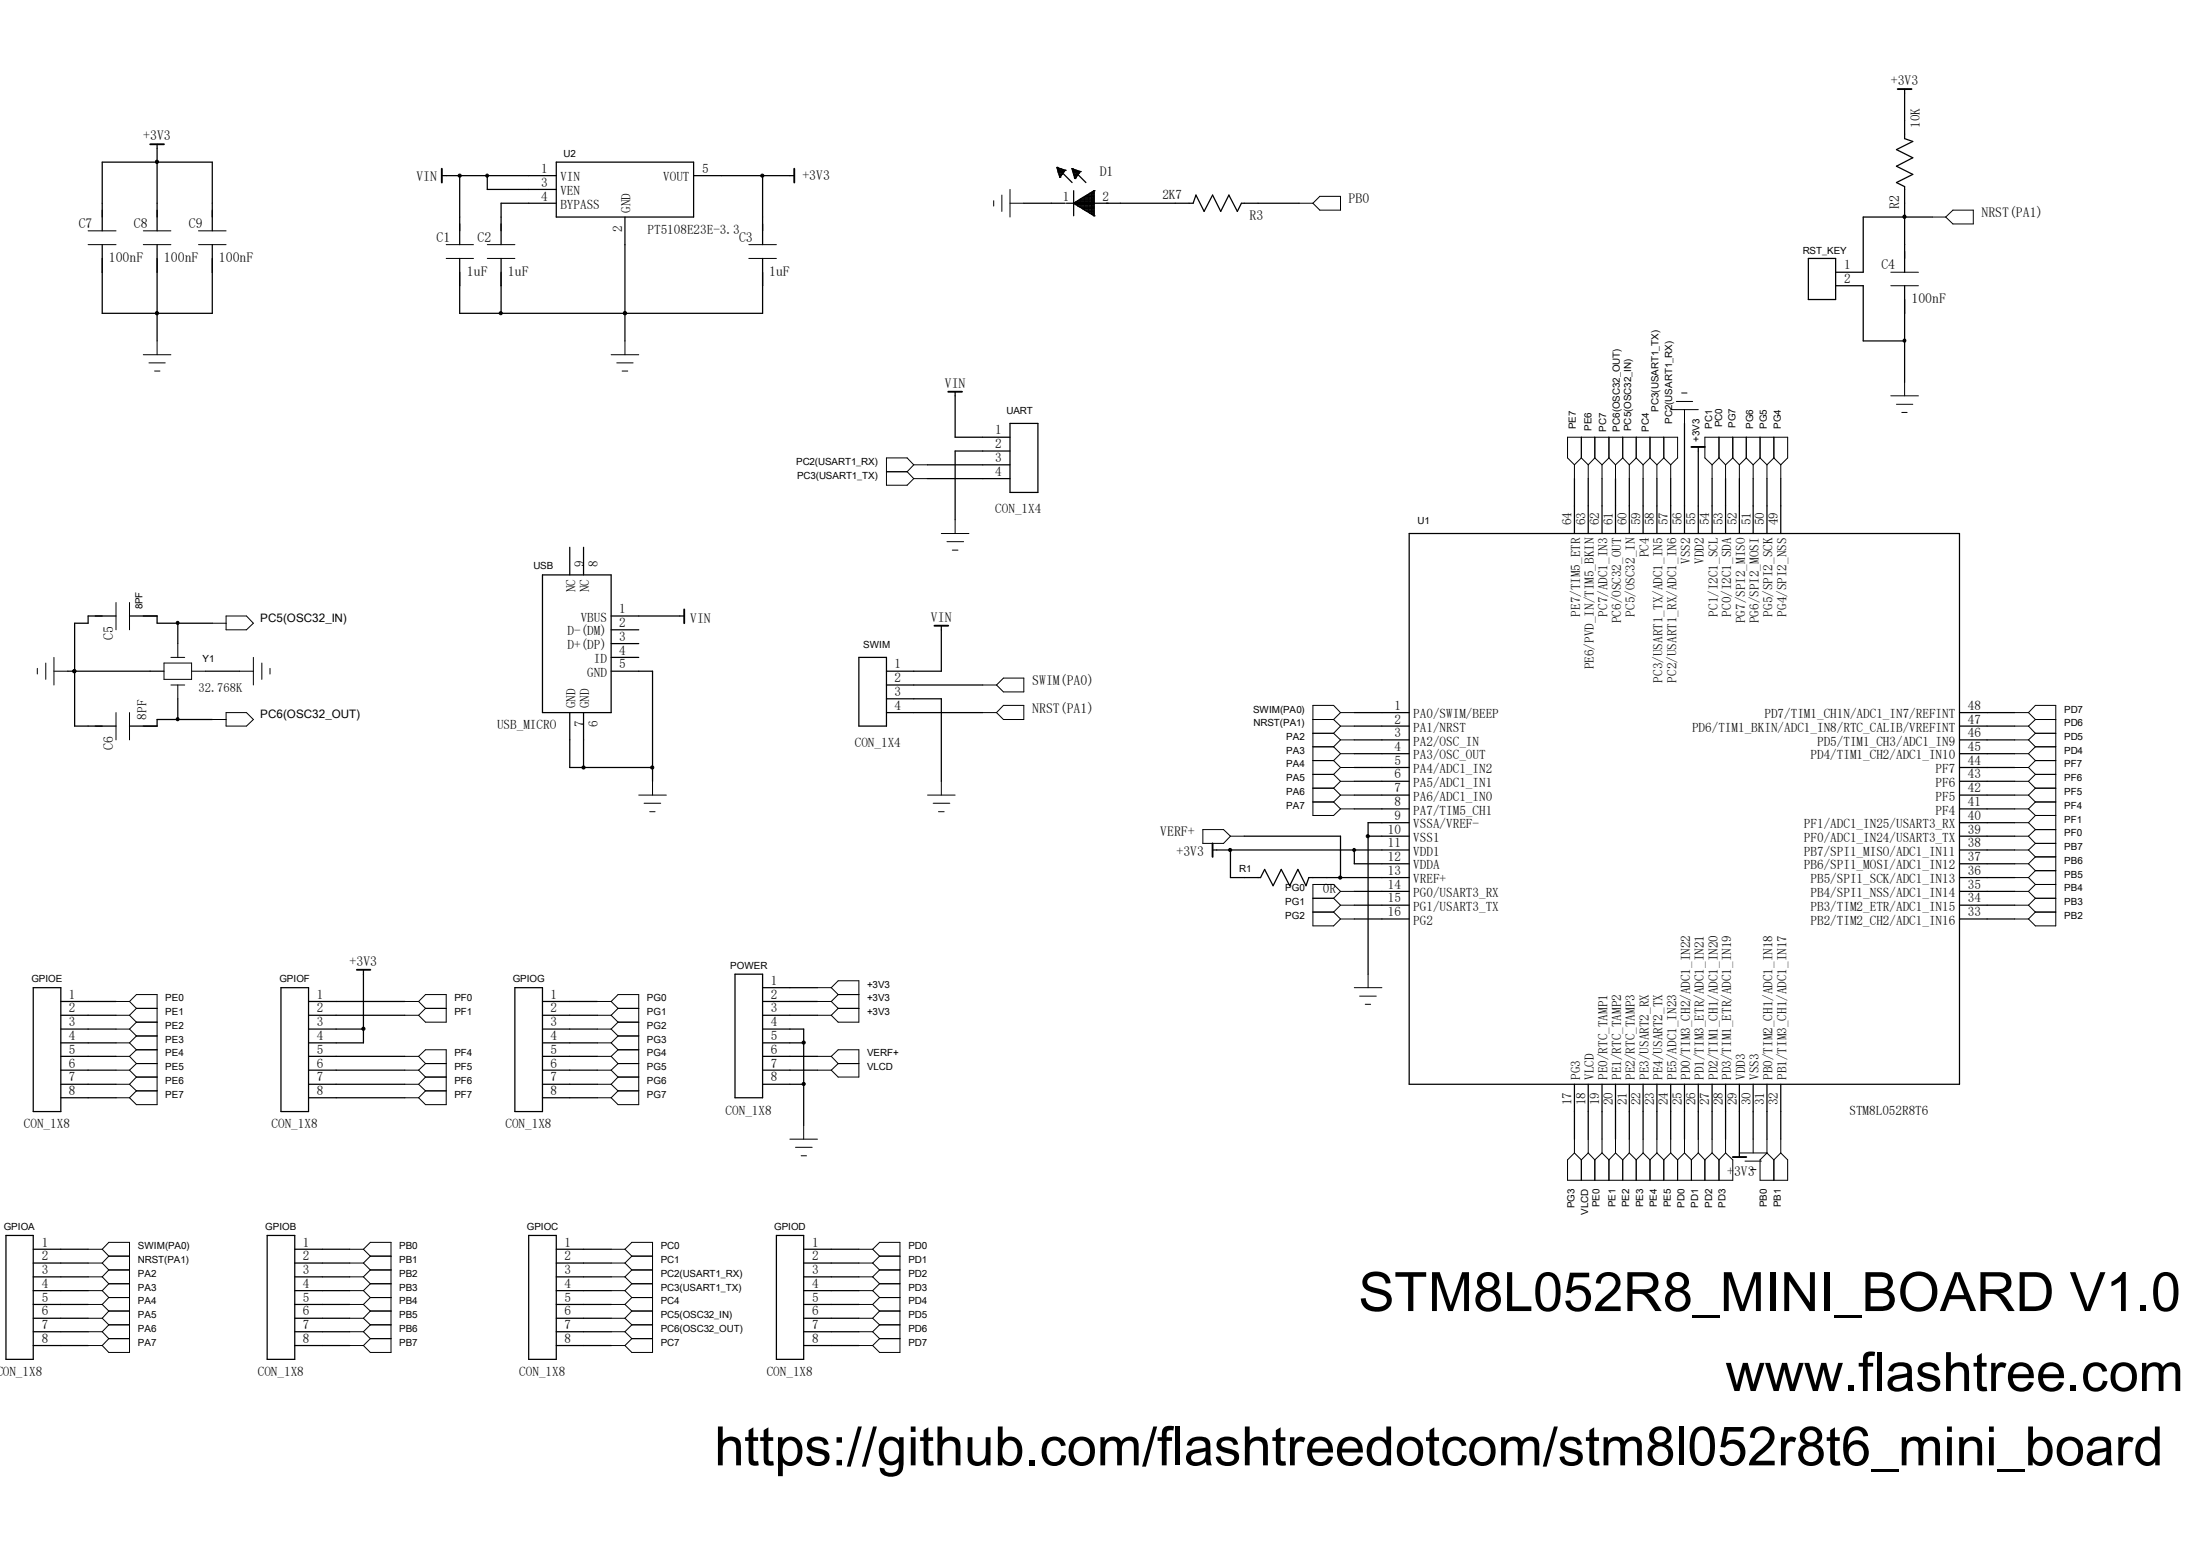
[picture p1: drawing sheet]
<svg xmlns="http://www.w3.org/2000/svg" width="297mm" height="210mm" viewBox="0 0 297 210" stroke-linecap="round" stroke-linejoin="round" font-family="sans-serif">
<g fill="none" stroke="#000" stroke-width=".17">
<path d="M21.2 19.5v11.7M257.1 12v6.7l1.1 .4-2.2 1.1 2.2 1.1-2.2 1.1 2.2 1.1-2.2 1.1 1.1 .6v11.5M13.8 31.2v-9.3h14.9v9.3M13.8 33v9.3h14.9v-9.3M21.2 21.9h.1M21.2 33v13M59.6 23.7h15.5M62.1 23.7v9.3M62.1 34.9v7.4h40.9v-7.4M65.8 23.7v1.9h9.3M67.6 34.9v7.4M75.1 21.9h18.5v7.4h-18.5z"/>
<path d="M75.1 27.4h-7.5v5.6M84.4 29.3v16.7M93.6 23.7h13.6M103 23.7v9.3M138.2 27.4h5.6M142.7 22.6h.1M142.7 22.6l1.1 .4M142.7 22.6l.4 1.3M142.7 22.8h.6v.9M142.8 23h1M142.8 23.2h.9M142.9 22.7v.6h.7"/>
<path d="M142.9 22.8l1.8 1.8M143 23.5h.4M143 23.7h.3M143.1 23.9h.1M143.1 22.8v1.1M143.3 23.7l-.2 .2M143.4 22.9v.6M143.6 22.9v.3M143.8 23h.1M143.8 23l-.5 .7M144 27.4h17.1l.4-1.1 1.1 2.2 1.1-2.2 1.1 2.2 1.1-2.2 1.1 2.2 .6-1.1h7.8M144.7 22.8h.1"/>
<path d="M144.7 22.8l1.9 1.8M144.7 22.8l1.1 .4M144.7 22.8l.4 1.3M144.8 23h.5v.9M144.8 23.2h1M144.9 23.3h.9M144.9 27.4h.1M144.9 22.9v.6h.7M144.9 25.7v3.4M144.9 27.4l2.8 1.7M145 23.7h.5M145 23.9h.3"/>
<path d="M145.1 24.1h.1M145.1 22.9v1.2M145.1 27.3v.3M145.2 27.6h2.5M145.2 27.3h2.5M145.3 27.2v.4M145.3 23.9l-.2 .2M145.5 27.8h2.2M145.5 23.1v.6M145.5 27.1v.7M145.6 27.1h2.1M145.7 23.1v.3"/>
<path d="M145.7 27v.9M145.8 23.2h.1M145.8 23.2l-.5 .7M146 26.8v1.3M146.1 28.2h1.6M146.2 26.7h1.5M146.2 26.6v1.6M146.4 26.5v1.8M146.5 28.4h1.2M146.5 26.5h1.2M146.6 26.5v1.9M147 26.2v2.5"/>
<path d="M147.1 28.7h.6M147.1 26.1h.6M147.2 26.1v2.7M147.4 28.9h.3M147.4 26v2.9M147.4 26h.3M147.5 25.9v3.1M147.7 29.1h.1M147.7 25.7h.1M147.7 25.7v3.4M147.7 26.3h-.9v2.2h.9M147.7 26.9h-1.9v1.1h1.9"/>
<path d="M147.7 25.7l-2.8 1.7M244.1 34.9h3.7v5.5h-3.7zM247.8 38.6h3.7v7.4h5.6M257.1 29.3h.1M257.1 38.6v13M260.9 29.3h-9.4v7.4h-3.7M21.2 42.3h.1M84.4 42.3h.1M128.9 52.9v6.1h7.5M136.4 57.1h3.7v9.4h-3.7zM227.4 57.1v14.9M73.2 77.6h9.3v18.6h-9.3z"/>
<path d="M76.9 73.9v3.7M78.8 73.9v3.7M125.2 62.7h11.2M125.2 64.6h11.2M136.4 60.9h-7.5v9.2M190.2 72h74.3v74.3h-74.3zM212.6 64.6v7.4M214.4 64.6v7.4M216.3 64.6v7.4M218.1 64.6v7.4M220 64.6v7.4M221.8 64.6v7.4"/>
<path d="M223.7 64.6v7.4M225.6 64.6v7.4M229.3 60.3v11.7M231.1 64.6v7.4M233 64.6v7.4M234.8 64.6v7.4M236.7 64.6v7.4M238.5 64.6v7.4M240.4 64.6v7.4M9.1 90.6h13M10.1 90.6h.1M15.7 83.1h-3.8v1h-1.8v13.9h5.6"/>
<path d="M17.5 83.1h3.7v1h7.5M24 84.1v2.8M24 94.3v2.8M27.7 90.6h4.6M28.7 97.1h-7.5v.9h-3.7M76.9 96.2v7.4h11.2M78.8 96.2v7.4M82.5 83.1h9.9M82.5 85h3.7M82.5 86.9h3.7M82.5 88.7h3.7M82.5 90.6h5.6v14.9"/>
<path d="M116 88.7h3.7v9.3h-3.7zM119.7 96.2h13M119.7 92.5h13M119.7 94.3h7.4v11.2M127.1 84.5v6.1h-7.4M182.8 96.2h7.4M182.8 98h7.4M182.8 99.9h7.4M264.5 96.2h7.5M264.5 98h7.5M264.5 99.9h7.5M163.7 114.7h26.5"/>
<path d="M166.1 114.7v3.7h4.1l.5-1.1 1.2 2.2 1.1-2.2 1.1 2.2 1.1-2.2 1.1 2.2 .4-1.1h13.5M168 112.9h13v5.5M182.8 101.7h7.4M182.8 103.6h7.4M182.8 105.5h7.4M182.8 107.3h7.4M182.8 109.2h7.4M182.8 114.7v1.9h7.4M184.7 112.9h5.5M190.2 111h-5.5v20.5M264.5 101.7h7.5M264.5 103.6h7.5"/>
<path d="M264.5 105.5h7.5M264.5 107.3h7.5M264.5 109.2h7.5M264.5 118.4h7.5M264.5 116.6h7.5M264.5 114.7h7.5M264.5 112.9h7.5M264.5 111h7.5M4.5 133.3h3.7v16.7h-3.7zM8.2 135.2h7.5M8.2 137h7.5M8.2 138.9h7.5"/>
<path d="M37.9 133.3h3.8v16.7h-3.8zM41.7 135.2h13M41.7 137h13M41.7 138.9h7.4M49.1 130.9v9.9h-7.4M69.5 133.3h3.7v16.7h-3.7zM73.2 135.2h7.4M73.2 137h7.4M73.2 138.9h7.4M99.2 131.5h3.8v16.7h-3.8zM103 138.9h5.5v13M103 133.3h7.4"/>
<path d="M103 135.2h7.4M103 137h7.4M182.8 124h7.4M182.8 122.2h7.4M182.8 120.3h7.4M264.5 124h7.5M264.5 122.2h7.5M264.5 120.3h7.5M8.2 148.2h7.5M8.2 140.8h7.5M8.2 142.6h7.5M8.2 144.4h7.5"/>
<path d="M8.2 146.3h7.5M41.7 148.2h13M41.7 142.6h13M41.7 144.4h13M41.7 146.3h13M73.2 148.2h7.4M73.2 140.8h7.4M73.2 142.6h7.4M73.2 144.4h7.4M73.2 146.3h7.4M103 140.8h5.5M103 142.6h7.4"/>
<path d="M103 144.4h7.4M103 146.3h5.5M212.6 146.3v7.5M214.4 146.3v7.5M216.3 146.3v7.5M218.1 146.3v7.5M220 146.3v7.5M221.8 146.3v7.5M223.7 146.3v7.5M225.6 146.3v7.5M227.4 146.3v7.5M229.3 146.3v7.5"/>
<path d="M231.1 146.3v7.5M233 146.3v7.5M234.8 146.3v9.9M236.7 146.3v7.5M238.5 146.3v7.5M240.4 146.3v7.5M.8 166.8h3.7v16.7h-3.7zM4.5 168.6h7.4M4.5 170.5h7.4M4.5 172.3h7.4M4.5 174.2h7.4M4.5 176.1h7.4"/>
<path d="M4.5 177.9h7.4M4.5 179.7h7.4M36.1 166.8h3.7v16.7h-3.7zM39.8 168.6h7.4M39.8 170.5h7.4M39.8 172.3h7.4M39.8 174.2h7.4M39.8 176.1h7.4M39.8 177.9h7.4M39.8 179.7h7.4M71.4 166.8h3.7v16.7h-3.7zM75.1 168.6h7.4"/>
<path d="M75.1 170.5h7.4M75.1 172.3h7.4M75.1 174.2h7.4M75.1 176.1h7.4M75.1 177.9h7.4M75.1 179.7h7.4M104.8 166.8h3.7v16.7h-3.7zM108.5 168.6h7.5M108.5 170.5h7.5M108.5 172.3h7.5M108.5 174.2h7.5M108.5 176.1h7.5"/>
<path d="M108.5 177.9h7.5M108.5 179.7h7.5M4.5 181.6h7.4M39.8 181.6h7.4M75.1 181.6h7.4M108.5 181.6h7.5"/>
</g>
<g fill="none" stroke="#000" stroke-width=".14">
<path d="M11.9 33h3.8M11.9 31.2h3.8M19.3 33h3.8M19.3 31.2h3.8M26.8 33h3.7M26.8 31.2h3.7M60.2 33h3.7M60.2 34.9h3.7M65.8 33h3.7M65.8 34.9h3.7M101.1 33h3.7M101.1 34.9h3.7"/>
<path d="M134.2 27.1v.7M135.3 26.3v2.2M136.4 27.4h1.8M136.4 25.6v3.7M175.4 27.4h1.8M177.2 27.4l1-.9h2.8v1.9h-2.8zM255.3 36.7h3.7M255.3 38.6h3.7M260.9 29.3h1.8M262.7 29.3l1-.9h2.7v1.8h-2.7zM19.3 47.9h3.8M20.1 49h2.2"/>
<path d="M20.9 50.1h.7M21.2 46v1.9M82.5 47.9h3.7M83.3 49h2.2M84 50.1h.8M84.4 46v1.9M213.5 59v2.8M215.3 59v2.8M217.2 59v2.8M219.1 59v2.8M220.9 59v2.8M222.8 59v2.8"/>
<path d="M224.6 59v2.8M225.6 55.3h3.7M226.3 54.2h2.2M227 53h.8M227.4 55.3v1.8M232.1 59v2.8M233.9 59v2.8M235.8 59v2.8M237.6 59v2.8M239.5 59v2.8M255.3 53.4h3.7M256 54.6h2.2"/>
<path d="M256.8 55.7h.7M257.1 51.6v1.8M119.7 63.7h2.8M122.5 63.7l.9 .9M123.4 64.6h1.8M123.4 62.7l-.9-.9h-2.8v3.7h2.8l.9-.9M123.4 62.7h1.8M123.4 62.7l-.9 1M127.1 72h3.7M127.8 73.1h2.3M128.6 74.3h.7M128.9 70.1v1.9"/>
<path d="M212.6 62.7l-1-.9v-2.8h14.9v2.8l-.9 .9M212.6 62.7v1.9M213.5 61.8l.9 .9M213.5 61.8l-.9 .9M214.4 62.7v1.9M215.3 61.8l-.9 .9M215.3 61.8l1 .9M216.3 62.7v1.9M217.2 61.8l-.9 .9M217.2 61.8l.9 .9M218.1 62.7v1.9M219.1 61.8l-1 .9"/>
<path d="M219.1 61.8l.9 .9M220 62.7v1.9M220.9 61.8l-.9 .9M220.9 61.8l.9 .9M221.8 62.7v1.9M222.8 61.8l-1 .9M222.8 61.8l.9 .9M223.7 62.7v1.9M224.6 61.8l-.9 .9M224.6 61.8l1 .9M225.6 62.7v1.9M231.1 62.7l-.9-.9v-2.8h11.1v2.8l-.9 .9"/>
<path d="M231.1 62.7v1.9M232.1 61.8l.9 .9M232.1 61.8l-1 .9M233 62.7v1.9M233.9 61.8l.9 .9M233.9 61.8l-.9 .9M234.8 62.7v1.9M235.8 61.8l.9 .9M235.8 61.8l-1 .9M236.7 62.7v1.9M237.6 61.8l-.9 .9M237.6 61.8l.9 .9"/>
<path d="M238.5 62.7v1.9M239.5 61.8l-1 .9M239.5 61.8l.9 .9M240.4 62.7v1.9M5 90.2v.8M6.2 89.5v2.2M7.3 90.6h1.8M7.3 88.7v3.8M15.7 81.3v3.7M15.7 96.2v3.7M17.5 81.3v3.7M17.5 96.2v3.7"/>
<path d="M22.1 89.5h3.8v2.2h-3.8zM23.1 92.5h1.8M23.1 88.7h1.8M24 86.9v1.8M24 92.5v1.8M25.9 90.6h1.8M28.7 97.1h1.8M28.7 84.1h1.8M30.5 96.2h2.8l.9 .9-.9 .9h-2.8zM30.5 83.1h2.8l.9 1-.9 .9h-2.8zM32.3 90.6h1.9M34.2 88.7v3.8"/>
<path d="M35.3 89.5v2.2M36.4 90.2v.8M132.7 92.5h1.8M132.7 96.2h1.8M135.5 95.2h2.7v1.9h-2.7l-1-.9zM135.5 91.5h2.7v1.9h-2.7l-1-.9zM177.2 97.1h2.8M177.2 99h2.8M180 97.1l1 .9M180 99l1 .9M181 96.2h1.8M181 96.2l-1 .9"/>
<path d="M181 96.2l-1-1h-2.8v14.9h2.8l1-.9M181 98h1.8M181 98l-1 1M181 99.9h1.8M181 99.9l-1 .9M272 96.2h1.9M272 98h1.9M272 99.9h1.9M273.9 96.2l.9-1h2.7v29.8h-2.7l-.9-1M273.9 99.9l.9 .9M273.9 98l.9 1M273.9 96.2l.9 .9"/>
<path d="M274.8 97.1h2.7M274.8 99h2.7M274.8 99l-.9 .9M274.8 97.1l-.9 .9M86.2 107.3h3.8M87 108.4h2.2M87.7 109.6h.7M88.1 105.5v1.8M125.2 107.3h3.7M126 108.4h2.2M126.7 109.6h.8M127.1 105.5v1.8"/>
<path d="M162.4 112h2.8l.9 .9-.9 .9h-2.8zM166.1 112.9h1.9M177.2 100.8h2.8M177.2 102.7h2.8M177.2 104.5h2.8M177.2 106.4h2.8M177.2 108.2h2.8M180 100.8l1 .9M180 102.7l1 .9M180 104.5l1 1M180 106.4l1 .9M180 108.2l1 1"/>
<path d="M181 105.5l-1 .9M181 107.3l-1 .9M181 101.7h1.8M181 101.7l-1 1M181 103.6h1.8M181 103.6l-1 .9M181 105.5h1.8M181 107.3h1.8M181 109.2h1.8M272 101.7h1.9M272 103.6h1.9M272 105.5h1.9"/>
<path d="M272 107.3h1.9M272 109.2h1.9M272 118.4h1.9M272 116.6h1.9M272 114.7h1.9M272 112.9h1.9M272 111h1.9M273.9 118.4l.9 1M273.9 116.6l.9 .9M273.9 114.7l.9 1M273.9 112.9l.9 .9M273.9 101.7l.9 1"/>
<path d="M273.9 105.5l.9 .9M273.9 103.6l.9 .9M273.9 107.3l.9 .9M273.9 109.2l.9 .9M273.9 111l.9 1M274.8 100.8h2.7M274.8 102.7h2.7M274.8 104.5h2.7M274.8 106.4h2.7M274.8 108.2h2.7M274.8 110.1h2.7M274.8 102.7l-.9 .9"/>
<path d="M274.8 104.5l-.9 1M274.8 106.4l-.9 .9M274.8 119.4h2.7M274.8 119.4l-.9 .9M274.8 117.5h2.7M274.8 117.5l-.9 .9M274.8 115.7h2.7M274.8 115.7l-.9 .9M274.8 113.8h2.7M274.8 113.8l-.9 .9M274.8 112h2.7M274.8 112l-.9 .9"/>
<path d="M274.8 100.8l-.9 .9M274.8 108.2l-.9 1M274.8 110.1l-.9 .9M15.7 135.2h1.8M15.7 137h1.8M15.7 138.9h1.8M17.5 135.2l.9-1h2.8v14.9h-2.8l-.9-.9M17.5 135.2l.9 .9M17.5 137l.9 1M17.5 138.9l.9 .9M18.4 136.1h2.8M18.4 138h2.8"/>
<path d="M18.4 136.1l-.9 .9M18.4 139.8h2.8M18.4 138l-.9 .9M18.4 139.8l-.9 1M54.7 135.2h1.8M54.7 137h1.8M56.5 135.2l.9-1h2.8v3.8h-2.8l-.9-1M56.5 135.2l.9 .9M57.4 136.1h2.8M57.4 136.1l-.9 .9M80.6 135.2h1.9M80.6 137h1.9"/>
<path d="M80.6 138.9h1.9M82.5 135.2l.9-1h2.8v14.9h-2.8l-.9-.9M82.5 135.2l.9 .9M82.5 137l.9 1M82.5 138.9l.9 .9M83.4 136.1l-.9 .9M83.4 138l-.9 .9M83.4 139.8l-.9 1M83.4 136.1h2.8M83.4 138h2.8M83.4 139.8h2.8M110.4 133.3h1.8"/>
<path d="M110.4 135.2h1.8M110.4 137h1.8M112.2 133.3l1 .9M112.2 133.3l1-.9h2.8v5.6h-2.8l-1-1M112.2 135.2l1 .9M113.2 134.2h2.8M113.2 136.1h2.8M113.2 134.2l-1 1M113.2 136.1l-1 .9M177.2 123.1h2.8M177.2 121.2h2.8M180 121.2l1 1"/>
<path d="M180 123.1l1 .9M181 120.3l-1-.9h-2.8v5.6h2.8l1-1M181 124h1.8M181 122.2h1.8M181 120.3h1.8M181 120.3l-1 .9M181 122.2l-1 .9M182.8 133.3h3.8M183.6 134.5h2.2M184.3 135.6h.7M184.7 131.5v1.8M272 124h1.9"/>
<path d="M272 122.2h1.9M272 120.3h1.9M273.9 122.2l.9 .9M273.9 120.3l.9 .9M274.8 123.1h2.7M274.8 123.1l-.9 .9M274.8 121.2h2.7M274.8 121.2l-.9 1M15.7 142.6h1.8M15.7 144.4h1.8M15.7 140.8h1.8M15.7 146.3h1.8"/>
<path d="M15.7 148.2h1.8M17.5 140.8l.9 .9M17.5 142.6l.9 1M17.5 144.4l.9 1M17.5 146.3l.9 .9M18.4 143.6h2.8M18.4 141.7h2.8M18.4 145.4h2.8M18.4 141.7l-.9 .9M18.4 143.6l-.9 .8M18.4 147.2h2.8M18.4 145.4l-.9 .9"/>
<path d="M18.4 147.2l-.9 1M54.7 142.6h1.8M54.7 144.4h1.8M54.7 146.3h1.8M54.7 148.2h1.8M56.5 142.6l.9-.9h2.8v7.4h-2.8l-.9-.9M56.5 142.6l.9 1M56.5 144.4l.9 1M56.5 146.3l.9 .9M57.4 143.6h2.8M57.4 145.4h2.8M57.4 147.2h2.8"/>
<path d="M57.4 143.6l-.9 .8M57.4 145.4l-.9 .9M57.4 147.2l-.9 1M80.6 142.6h1.9M80.6 144.4h1.9M80.6 140.8h1.9M80.6 146.3h1.9M80.6 148.2h1.9M82.5 140.8l.9 .9M82.5 142.6l.9 1M82.5 144.4l.9 1M82.5 146.3l.9 .9"/>
<path d="M83.4 147.2l-.9 1M83.4 143.6h2.8M83.4 141.7h2.8M83.4 145.4h2.8M83.4 147.2h2.8M83.4 141.7l-.9 .9M83.4 143.6l-.9 .8M83.4 145.4l-.9 .9M106.6 153.8h3.8M107.4 154.9h2.2M108.2 156h.7M108.5 151.9v1.9"/>
<path d="M110.4 142.6h1.8M110.4 144.4h1.8M112.2 142.6l1-.9h2.8v3.7h-2.8l-1-1M112.2 142.6l1 1M113.2 143.6h2.8M113.2 143.6l-1 .8M212.6 155.6l-1 .9v2.8h22.3v-2.8l-.9-.9M212.6 153.8v1.8M212.6 155.6l.9 .9M213.5 156.5v2.8M214.4 153.8v1.8M214.4 155.6l.9 .9"/>
<path d="M214.4 155.6l-.9 .9M215.3 156.5v2.8M216.3 153.8v1.8M216.3 155.6l-1 .9M216.3 155.6l.9 .9M217.2 156.5v2.8M218.1 153.8v1.8M218.1 155.6l1 .9M218.1 155.6l-.9 .9M219.1 156.5v2.8M220 153.8v1.8M220 155.6l.9 .9"/>
<path d="M220 155.6l-.9 .9M220.9 156.5v2.8M221.8 153.8v1.8M221.8 155.6l1 .9M221.8 155.6l-.9 .9M222.8 156.5v2.8M223.7 153.8v1.8M223.7 155.6l.9 .9M223.7 155.6l-.9 .9M224.6 156.5v2.8M225.6 153.8v1.8M225.6 155.6l.9 .9"/>
<path d="M225.6 155.6l-1 .9M226.5 156.5v2.8M227.4 153.8v1.8M227.4 155.6l.9 .9M227.4 155.6l-.9 .9M228.3 156.5v2.8M229.3 153.8v1.8M229.3 155.6l.9 .9M229.3 155.6l-1 .9M230.2 156.5v2.8M231.1 153.8v1.8M231.1 155.6l1 .9"/>
<path d="M231.1 155.6l-.9 .9M232.1 156.5v2.8M233 153.8v1.8M233 155.6l-.9 .9M234.8 155.6h3.7M235.6 156.7h2.2M236.3 157.9h.8M236.7 153.8v1.8M238.5 155.6l-.9 .9v2.8h3.7v-2.8l-.9-.9M238.5 153.8v1.8M238.5 155.6l1 .9M239.5 156.5v2.8"/>
<path d="M240.4 153.8v1.8M240.4 155.6l-.9 .9M11.9 168.6h1.9M11.9 170.5h1.9M11.9 172.3h1.9M11.9 174.2h1.9M11.9 176.1h1.9M11.9 177.9h1.9M11.9 179.7h1.9M13.8 168.6l.9-.9h2.8v14.8h-2.8l-.9-.9M13.8 168.6l.9 .9M13.8 170.5l.9 .9"/>
<path d="M13.8 172.3l.9 1M13.8 174.2l.9 .9M13.8 176.1l.9 .9M13.8 177.9l.9 .9M13.8 179.7l.9 1M14.7 169.5h2.8M14.7 171.4h2.8M14.7 173.3h2.8M14.7 175.1h2.8M14.7 177h2.8M14.7 178.8h2.8M14.7 169.5l-.9 1"/>
<path d="M14.7 171.4l-.9 .9M14.7 173.3l-.9 .9M14.7 175.1l-.9 1M14.7 177l-.9 .9M14.7 178.8l-.9 .9M47.2 168.6h1.9M47.2 170.5h1.9M47.2 172.3h1.9M47.2 174.2h1.9M47.2 176.1h1.9M47.2 177.9h1.9M47.2 179.7h1.9"/>
<path d="M49.1 168.6l.9-.9h2.8v14.8h-2.8l-.9-.9M49.1 168.6l.9 .9M49.1 170.5l.9 .9M49.1 172.3l.9 1M49.1 174.2l.9 .9M49.1 176.1l.9 .9M49.1 177.9l.9 .9M49.1 179.7l.9 1M50 169.5h2.8M50 171.4h2.8M50 173.3h2.8M50 175.1h2.8"/>
<path d="M50 177h2.8M50 178.8h2.8M50 169.5l-.9 1M50 171.4l-.9 .9M50 173.3l-.9 .9M50 175.1l-.9 1M50 177l-.9 .9M50 178.8l-.9 .9M82.5 168.6h1.9M82.5 170.5h1.9M82.5 172.3h1.9M82.5 174.2h1.9"/>
<path d="M82.5 176.1h1.9M82.5 177.9h1.9M82.5 179.7h1.9M84.4 168.6l.9 .9M84.4 168.6l.9-.9h2.8v14.8h-2.8l-.9-.9M84.4 170.5l.9 .9M84.4 172.3l.9 1M84.4 174.2l.9 .9M84.4 176.1l.9 .9M84.4 177.9l.9 .9M84.4 179.7l.9 1M85.3 169.5h2.8"/>
<path d="M85.3 171.4h2.8M85.3 169.5l-.9 1M85.3 173.3h2.8M85.3 171.4l-.9 .9M85.3 175.1h2.8M85.3 173.3l-.9 .9M85.3 177h2.8M85.3 175.1l-.9 1M85.3 178.8h2.8M85.3 177l-.9 .9M85.3 178.8l-.9 .9M116 168.6h1.8"/>
<path d="M116 170.5h1.8M116 172.3h1.8M116 174.2h1.8M116 176.1h1.8M116 177.9h1.8M116 179.7h1.8M117.8 168.6l.9-.9h2.8v14.8h-2.8l-.9-.9M117.8 168.6l.9 .9M117.8 170.5l.9 .9M117.8 172.3l.9 1M117.8 174.2l.9 .9M117.8 176.1l.9 .9"/>
<path d="M117.8 177.9l.9 .9M117.8 179.7l.9 1M118.7 169.5h2.8M118.7 171.4h2.8M118.7 173.3h2.8M118.7 175.1h2.8M118.7 177h2.8M118.7 178.8h2.8M118.7 169.5l-.9 1M118.7 171.4l-.9 .9M118.7 173.3l-.9 .9M118.7 175.1l-.9 1"/>
<path d="M118.7 177l-.9 .9M118.7 178.8l-.9 .9M11.9 181.6h1.9M14.7 180.7h2.8M14.7 180.7l-.9 .9M47.2 181.6h1.9M50 180.7h2.8M50 180.7l-.9 .9M82.5 181.6h1.9M85.3 180.7h2.8M85.3 180.7l-.9 .9M116 181.6h1.8"/>
<path d="M118.7 180.7h2.8M118.7 180.7l-.9 .9"/>
</g>
<path d="M20.3 19.5h1.8M256.2 12h1.9M59.6 22.8v1.8M107.2 22.8v1.8M128 52.9h1.9M228.3 60.3h1.9M92.4 82.3v1.8M126.2 84.5h1.8M163.7 113.8v1.9M48.2 130.9h1.8M233.9 156.2h1.9" fill="none" stroke="#000" stroke-width=".25"/>
<g fill="#000" stroke="#000" stroke-width=".14">
<circle cx="21.2" cy="21.8" r=".2"/>
<circle cx="62.1" cy="23.7" r=".21"/>
<circle cx="65.8" cy="23.7" r=".2"/>
<circle cx="102.9" cy="23.7" r=".21"/>
<circle cx="257.1" cy="29.2" r=".2"/>
<circle cx="21.2" cy="42.3" r=".2"/>
<circle cx="67.6" cy="42.3" r=".21"/>
<circle cx="84.4" cy="42.3" r=".21"/>
<circle cx="257.1" cy="46" r=".2"/>
<circle cx="10" cy="90.6" r=".21"/>
<circle cx="24" cy="84.1" r=".2"/>
<circle cx="24" cy="97.1" r=".2"/>
<circle cx="78.8" cy="103.6" r=".21"/>
<circle cx="88.1" cy="103.6" r=".21"/>
<circle cx="166.1" cy="114.7" r=".21"/>
<circle cx="180.9" cy="118.4" r=".21"/>
<circle cx="182.8" cy="114.7" r=".2"/>
<circle cx="184.7" cy="112.9" r=".21"/>
<circle cx="49.1" cy="138.9" r=".21"/>
<circle cx="108.5" cy="140.7" r=".21"/>
<circle cx="108.5" cy="146.3" r=".21"/>
</g>
<g font-size="7.3">
<text x="183.4" y="177">STM8L052R8_MINI_BOARD V1.0</text>
<text x="233" y="187.7">www.flashtree.com</text>
<text x="96.4" y="197.8">https://github.com/flashtreedotcom/stm8l052r8t6_mini_board</text>
</g>
<g font-size="1.9">
<text x="255.3" y="11.5">+3V3</text>
<text x="19.3" y="18.9">+3V3</text>
<text x="148.5" y="23.7">D1</text>
<text x="56.2" y="24.5">VIN</text>
<text x="108.3" y="24.3">+3V3</text>
<text x="168.7" y="29.8">R3</text>
<text x="182.1" y="27.4">PB0</text>
<text x="256.4" y="28.2" transform="rotate(-90 256.4 28.2)">R2</text>
<text x="267.5" y="29.3">NRST(PA1)</text>
<text x="10.6" y="30.8">C7</text>
<text x="14.7" y="35.3">100nF</text>
<text x="18.1" y="30.8">C8</text>
<text x="22.1" y="35.3">100nF</text>
<text x="25.5" y="30.8">C9</text>
<text x="29.5" y="35.3">100nF</text>
<text x="58.9" y="32.6">C1</text>
<text x="64.5" y="32.6">C2</text>
<text x="99.8" y="32.6">C3</text>
<text x="63" y="37.2">1uF</text>
<text x="68.6" y="37.2">1uF</text>
<text x="103.8" y="37.2">1uF</text>
<text x="254" y="36.4">C4</text>
<text x="258.1" y="40.9">100nF</text>
<text x="127.6" y="52.3">VIN</text>
<text x="125.7" y="83.9">VIN</text>
<text x="15.3" y="86.3" transform="rotate(-90 15.3 86.3)">C5</text>
<text x="93.2" y="84">VIN</text>
<text x="139.4" y="92.5">SWIM(PA0)</text>
<text x="15.3" y="101.2" transform="rotate(-90 15.3 101.2)">C6</text>
<text x="139.4" y="96.2">NRST(PA1)</text>
<text x="156.6" y="112.9">VERF+</text>
<text x="158.8" y="115.5">+3V3</text>
<text x="47.2" y="130.3">+3V3</text>
<text x="233.2" y="158.8">+3V3</text>
</g>
<g font-size="1.8">
<text x="259.2" y="17.3" transform="rotate(-90 259.2 17.3)">10K</text>
<text x="73.1" y="23.3">1</text>
<text x="94.8" y="23.3">5</text>
<text x="73.1" y="25.2">3</text>
<text x="73.1" y="27.1">4</text>
<text x="75.6" y="24.5">VIN</text>
<text x="75.6" y="26.3">VEN</text>
<text x="75.6" y="28.2">BYPASS</text>
<text x="85.1" y="28.7" transform="rotate(-90 85.1 28.7)">GND</text>
<text x="89.5" y="24.5">VOUT</text>
<text x="143.5" y="27.2">1</text>
<text x="148.8" y="27.2">2</text>
<text x="156.9" y="26.9">2K7</text>
<text x="84" y="31.3" transform="rotate(-90 84 31.3)">2</text>
<text x="87.4" y="31.6">PT5108E23E-3.3</text>
<text x="249" y="36.4">1</text>
<text x="249" y="38.2">2</text>
<text x="134.4" y="58.6">1</text>
<text x="134.4" y="60.5">2</text>
<text x="134.4" y="62.4">3</text>
<text x="134.4" y="64.2">4</text>
<text x="134.4" y="69.3">CON_1X4</text>
<text x="212.2" y="70.9" transform="rotate(-90 212.2 70.9)">64</text>
<text x="214" y="70.9" transform="rotate(-90 214 70.9)">63</text>
<text x="215.9" y="70.9" transform="rotate(-90 215.9 70.9)">62</text>
<text x="217.7" y="70.9" transform="rotate(-90 217.7 70.9)">61</text>
<text x="219.6" y="70.9" transform="rotate(-90 219.6 70.9)">60</text>
<text x="221.5" y="70.9" transform="rotate(-90 221.5 70.9)">59</text>
<text x="223.3" y="70.9" transform="rotate(-90 223.3 70.9)">58</text>
<text x="225.2" y="70.9" transform="rotate(-90 225.2 70.9)">57</text>
<text x="227" y="70.9" transform="rotate(-90 227 70.9)">56</text>
<text x="228.9" y="70.9" transform="rotate(-90 228.9 70.9)">55</text>
<text x="230.8" y="70.9" transform="rotate(-90 230.8 70.9)">54</text>
<text x="232.6" y="70.9" transform="rotate(-90 232.6 70.9)">53</text>
<text x="234.5" y="70.9" transform="rotate(-90 234.5 70.9)">52</text>
<text x="236.3" y="70.9" transform="rotate(-90 236.3 70.9)">51</text>
<text x="238.2" y="70.9" transform="rotate(-90 238.2 70.9)">50</text>
<text x="240" y="70.9" transform="rotate(-90 240 70.9)">49</text>
<text x="78.8" y="76.5" transform="rotate(-90 78.8 76.5)">9</text>
<text x="80.7" y="76.5" transform="rotate(-90 80.7 76.5)">8</text>
<text x="222.6" y="75.2" transform="rotate(-90 222.6 75.2)">PC4</text>
<text x="228.2" y="76.1" transform="rotate(-90 228.2 76.1)">VSS2</text>
<text x="230" y="76.1" transform="rotate(-90 230 76.1)">VDD2</text>
<text x="77.7" y="79.9" transform="rotate(-90 77.7 79.9)">NC</text>
<text x="78.4" y="83.9">VBUS</text>
<text x="79.5" y="79.9" transform="rotate(-90 79.5 79.9)">NC</text>
<text x="83.6" y="82.8">1</text>
<text x="213.3" y="83.2" transform="rotate(-90 213.3 83.2)">PE7/TIM5_ETR</text>
<text x="217" y="83.2" transform="rotate(-90 217 83.2)">PC7/ADC1_IN3</text>
<text x="220.7" y="83.2" transform="rotate(-90 220.7 83.2)">PC5/OSC32_IN</text>
<text x="231.9" y="83.2" transform="rotate(-90 231.9 83.2)">PC1/I2C1_SCL</text>
<text x="233.7" y="83.2" transform="rotate(-90 233.7 83.2)">PC0/I2C1_SDA</text>
<text x="239.3" y="83.2" transform="rotate(-90 239.3 83.2)">PG5/SPI2_SCK</text>
<text x="241.2" y="83.2" transform="rotate(-90 241.2 83.2)">PG4/SPI2_NSS</text>
<text x="76.6" y="85.8">D-(DM)</text>
<text x="76.6" y="87.6">D+(DP)</text>
<text x="80.2" y="89.5">ID</text>
<text x="83.6" y="84.7">2</text>
<text x="83.6" y="86.5">3</text>
<text x="83.6" y="88.3">4</text>
<text x="218.9" y="84.1" transform="rotate(-90 218.9 84.1)">PC6/OSC32_OUT</text>
<text x="235.6" y="84.1" transform="rotate(-90 235.6 84.1)">PG7/SPI2_MISO</text>
<text x="237.4" y="84.1" transform="rotate(-90 237.4 84.1)">PG6/SPI2_MOSI</text>
<text x="77.7" y="95.6" transform="rotate(-90 77.7 95.6)">GND</text>
<text x="79.3" y="91.4">GND</text>
<text x="79.5" y="95.6" transform="rotate(-90 79.5 95.6)">GND</text>
<text x="83.6" y="90.2">5</text>
<text x="120.8" y="90.2">1</text>
<text x="120.8" y="92.1">2</text>
<text x="120.8" y="93.9">3</text>
<text x="120.8" y="95.8">4</text>
<text x="188.3" y="95.8">1</text>
<text x="215.2" y="90.3" transform="rotate(-90 215.2 90.3)">PE6/PVD_IN/TIM5_BKIN</text>
<text x="224.5" y="92.1" transform="rotate(-90 224.5 92.1)">PC3/USART1_TX/ADC1_IN5</text>
<text x="226.3" y="92.1" transform="rotate(-90 226.3 92.1)">PC2/USART1_RX/ADC1_IN6</text>
<text x="265.7" y="95.8">48</text>
<text x="19.8" y="97.1" transform="rotate(-90 19.8 97.1)">8PF</text>
<text x="67.1" y="98.4">USB_MICRO</text>
<text x="78.8" y="98.2" transform="rotate(-90 78.8 98.2)">7</text>
<text x="80.7" y="98.2" transform="rotate(-90 80.7 98.2)">6</text>
<text x="115.4" y="100.8">CON_1X4</text>
<text x="188.3" y="97.7">2</text>
<text x="188.3" y="99.5">3</text>
<text x="188.3" y="101.4">4</text>
<text x="190.8" y="96.9">PA0/SWIM/BEEP</text>
<text x="190.8" y="98.8">PA1/NRST</text>
<text x="190.8" y="100.6">PA2/OSC_IN</text>
<text x="228.4" y="98.8">PD6/TIM1_BKIN/ADC1_IN8/RTC_CALIB/VREFINT</text>
<text x="238.2" y="96.9">PD7/TIM1_CH1N/ADC1_IN7/REFINT</text>
<text x="245.3" y="100.6">PD5/TIM1_CH3/ADC1_IN9</text>
<text x="265.7" y="101.4">45</text>
<text x="265.7" y="99.5">46</text>
<text x="265.7" y="97.7">47</text>
<text x="188.3" y="103.2">5</text>
<text x="188.3" y="105.1">6</text>
<text x="188.3" y="106.9">7</text>
<text x="190.8" y="102.5">PA3/OSC_OUT</text>
<text x="190.8" y="104.4">PA4/ADC1_IN2</text>
<text x="190.8" y="106.2">PA5/ADC1_IN1</text>
<text x="244.4" y="102.5">PD4/TIM1_CH2/ADC1_IN10</text>
<text x="261.3" y="106.2">PF6</text>
<text x="261.3" y="104.4">PF7</text>
<text x="265.7" y="106.9">42</text>
<text x="265.7" y="105.1">43</text>
<text x="265.7" y="103.2">44</text>
<text x="187.4" y="112.5">10</text>
<text x="188.3" y="108.8">8</text>
<text x="188.3" y="110.7">9</text>
<text x="190.8" y="108.1">PA6/ADC1_IN0</text>
<text x="190.8" y="109.9">PA7/TIM5_CH1</text>
<text x="190.8" y="113.6">VSS1</text>
<text x="190.8" y="111.8">VSSA/VREF-</text>
<text x="243.5" y="113.6">PF0/ADC1_IN24/USART3_TX</text>
<text x="243.5" y="111.8">PF1/ADC1_IN25/USART3_RX</text>
<text x="261.3" y="109.9">PF4</text>
<text x="261.3" y="108.1">PF5</text>
<text x="265.7" y="112.5">39</text>
<text x="265.7" y="110.7">40</text>
<text x="265.7" y="108.8">41</text>
<text x="187.4" y="119.9">14</text>
<text x="187.4" y="114.4">11</text>
<text x="187.4" y="116.2">12</text>
<text x="187.4" y="118.1">13</text>
<text x="190.8" y="115.5">VDD1</text>
<text x="190.8" y="117.3">VDDA</text>
<text x="190.8" y="119.2">VREF+</text>
<text x="243.5" y="117.3">PB6/SPI1_MOSI/ADC1_IN12</text>
<text x="243.5" y="115.5">PB7/SPI1_MISO/ADC1_IN11</text>
<text x="244.4" y="119.2">PB5/SPI1_SCK/ADC1_IN13</text>
<text x="265.7" y="119.9">35</text>
<text x="265.7" y="118.1">36</text>
<text x="265.7" y="116.2">37</text>
<text x="265.7" y="114.4">38</text>
<text x="178.6" y="120.6">0R</text>
<text x="187.4" y="121.8">15</text>
<text x="187.4" y="123.7">16</text>
<text x="190.8" y="121.1">PG0/USART3_RX</text>
<text x="190.8" y="122.9">PG1/USART3_TX</text>
<text x="190.8" y="124.8">PG2</text>
<text x="244.4" y="124.8">PB2/TIM2_CH2/ADC1_IN16</text>
<text x="244.4" y="122.9">PB3/TIM2_ETR/ADC1_IN15</text>
<text x="244.4" y="121.1">PB4/SPI1_NSS/ADC1_IN14</text>
<text x="265.7" y="123.7">33</text>
<text x="265.7" y="121.8">34</text>
<text x="9.3" y="134.8">1</text>
<text x="9.3" y="136.7">2</text>
<text x="42.8" y="134.8">1</text>
<text x="42.8" y="136.7">2</text>
<text x="74.3" y="134.8">1</text>
<text x="74.3" y="136.7">2</text>
<text x="104.1" y="132.9">1</text>
<text x="104.1" y="134.8">2</text>
<text x="104.1" y="136.7">3</text>
<text x="9.3" y="138.5">3</text>
<text x="9.3" y="140.4">4</text>
<text x="9.3" y="142.2">5</text>
<text x="42.8" y="138.5">3</text>
<text x="42.8" y="140.4">4</text>
<text x="42.8" y="142.2">5</text>
<text x="74.3" y="138.5">3</text>
<text x="74.3" y="140.4">4</text>
<text x="74.3" y="142.2">5</text>
<text x="104.1" y="138.5">4</text>
<text x="104.1" y="140.4">5</text>
<text x="104.1" y="142.2">6</text>
<text x="9.3" y="144.1">6</text>
<text x="9.3" y="146">7</text>
<text x="9.3" y="147.8">8</text>
<text x="42.8" y="144.1">6</text>
<text x="42.8" y="146">7</text>
<text x="42.8" y="147.8">8</text>
<text x="74.3" y="144.1">6</text>
<text x="74.3" y="146">7</text>
<text x="74.3" y="147.8">8</text>
<text x="104.1" y="144.1">7</text>
<text x="104.1" y="146">8</text>
<text x="212.2" y="149.2" transform="rotate(-90 212.2 149.2)">17</text>
<text x="213.3" y="145.8" transform="rotate(-90 213.3 145.8)">PG3</text>
<text x="214" y="149.2" transform="rotate(-90 214 149.2)">18</text>
<text x="215.2" y="145.8" transform="rotate(-90 215.2 145.8)">VLCD</text>
<text x="215.9" y="149.2" transform="rotate(-90 215.9 149.2)">19</text>
<text x="217" y="145.8" transform="rotate(-90 217 145.8)">PE0/RTC_TAMP1</text>
<text x="217.7" y="149.2" transform="rotate(-90 217.7 149.2)">20</text>
<text x="218.9" y="145.8" transform="rotate(-90 218.9 145.8)">PE1/RTC_TAMP2</text>
<text x="219.6" y="149.2" transform="rotate(-90 219.6 149.2)">21</text>
<text x="220.7" y="145.8" transform="rotate(-90 220.7 145.8)">PE2/RTC_TAMP3</text>
<text x="221.5" y="149.2" transform="rotate(-90 221.5 149.2)">22</text>
<text x="222.6" y="145.8" transform="rotate(-90 222.6 145.8)">PE3/USART2_RX</text>
<text x="223.3" y="149.2" transform="rotate(-90 223.3 149.2)">23</text>
<text x="224.5" y="145.8" transform="rotate(-90 224.5 145.8)">PE4/USART2_TX</text>
<text x="225.2" y="149.2" transform="rotate(-90 225.2 149.2)">24</text>
<text x="226.3" y="145.8" transform="rotate(-90 226.3 145.8)">PE5/ADC1_IN23</text>
<text x="227" y="149.2" transform="rotate(-90 227 149.2)">25</text>
<text x="228.2" y="145.8" transform="rotate(-90 228.2 145.8)">PD0/TIM3_CH2/ADC1_IN22</text>
<text x="228.9" y="149.2" transform="rotate(-90 228.9 149.2)">26</text>
<text x="230" y="145.8" transform="rotate(-90 230 145.8)">PD1/TIM3_ETR/ADC1_IN21</text>
<text x="230.8" y="149.2" transform="rotate(-90 230.8 149.2)">27</text>
<text x="231.9" y="145.8" transform="rotate(-90 231.9 145.8)">PD2/TIM1_CH1/ADC1_IN20</text>
<text x="232.6" y="149.2" transform="rotate(-90 232.6 149.2)">28</text>
<text x="233.7" y="145.8" transform="rotate(-90 233.7 145.8)">PD3/TIM1_ETR/ADC1_IN19</text>
<text x="234.5" y="149.2" transform="rotate(-90 234.5 149.2)">29</text>
<text x="235.6" y="145.8" transform="rotate(-90 235.6 145.8)">VDD3</text>
<text x="236.3" y="149.2" transform="rotate(-90 236.3 149.2)">30</text>
<text x="237.4" y="145.8" transform="rotate(-90 237.4 145.8)">VSS3</text>
<text x="238.2" y="149.2" transform="rotate(-90 238.2 149.2)">31</text>
<text x="239.3" y="145.8" transform="rotate(-90 239.3 145.8)">PB0/TIM2_CH1/ADC1_IN18</text>
<text x="240" y="149.2" transform="rotate(-90 240 149.2)">32</text>
<text x="241.2" y="145.8" transform="rotate(-90 241.2 145.8)">PB1/TIM3_CH1/ADC1_IN17</text>
<text x="3.2" y="152.3">CON_1X8</text>
<text x="36.7" y="152.3">CON_1X8</text>
<text x="68.2" y="152.3">CON_1X8</text>
<text x="98" y="150.5">CON_1X8</text>
<text x="249.7" y="150.5">STM8L052R8T6</text>
<text x="5.6" y="168.3">1</text>
<text x="5.6" y="170.1">2</text>
<text x="5.6" y="172">3</text>
<text x="5.6" y="173.8">4</text>
<text x="40.9" y="168.3">1</text>
<text x="40.9" y="170.1">2</text>
<text x="40.9" y="172">3</text>
<text x="40.9" y="173.8">4</text>
<text x="76.2" y="168.3">1</text>
<text x="76.2" y="170.1">2</text>
<text x="76.2" y="172">3</text>
<text x="76.2" y="173.8">4</text>
<text x="109.6" y="168.3">1</text>
<text x="109.6" y="170.1">2</text>
<text x="109.6" y="172">3</text>
<text x="109.6" y="173.8">4</text>
<text x="5.6" y="175.7">5</text>
<text x="5.6" y="177.5">6</text>
<text x="5.6" y="179.4">7</text>
<text x="40.9" y="175.7">5</text>
<text x="40.9" y="177.5">6</text>
<text x="40.9" y="179.4">7</text>
<text x="76.2" y="175.7">5</text>
<text x="76.2" y="177.5">6</text>
<text x="76.2" y="179.4">7</text>
<text x="109.6" y="175.7">5</text>
<text x="109.6" y="177.5">6</text>
<text x="109.6" y="179.4">7</text>
<text x="-.5" y="185.7">CON_1X8</text>
<text x="5.6" y="181.2">8</text>
<text x="34.8" y="185.7">CON_1X8</text>
<text x="40.9" y="181.2">8</text>
<text x="70.1" y="185.7">CON_1X8</text>
<text x="76.2" y="181.2">8</text>
<text x="103.5" y="185.7">CON_1X8</text>
<text x="109.6" y="181.2">8</text>
</g>
<text font-size="1.7" x="26.8" y="93.3">32.768K</text>
<g font-size="1.6">
<text x="35.1" y="83.9">PC5(OSC32_IN)</text>
<text x="35.1" y="96.9">PC6(OSC32_OUT)</text>
</g>
<g font-size="1.3">
<text x="76.1" y="21.1">U2</text>
<text x="243.4" y="34.3">RST_KEY</text>
<text x="135.9" y="55.8">UART</text>
<text x="212.8" y="58" transform="rotate(-90 212.8 58)">PE7</text>
<text x="214.8" y="58.2" transform="rotate(-90 214.8 58.2)">PE6</text>
<text x="216.8" y="58.2" transform="rotate(-90 216.8 58.2)">PC7</text>
<text x="218.7" y="58.2" transform="rotate(-90 218.7 58.2)">PC6(OSC32_OUT)</text>
<text x="220.2" y="58.2" transform="rotate(-90 220.2 58.2)">PC5(OSC32_IN)</text>
<text x="222.6" y="58.2" transform="rotate(-90 222.6 58.2)">PC4</text>
<text x="223.9" y="55.6" transform="rotate(-90 223.9 55.6)">PC3(USART1_TX)</text>
<text x="225.8" y="57.2" transform="rotate(-90 225.8 57.2)">PC2(USART1_RX)</text>
<text x="229.4" y="59.6" transform="rotate(-90 229.4 59.6)">+3V3</text>
<text x="231.1" y="57.9" transform="rotate(-90 231.1 57.9)">PC1</text>
<text x="232.5" y="57.7" transform="rotate(-90 232.5 57.7)">PC0</text>
<text x="234.3" y="57.7" transform="rotate(-90 234.3 57.7)">PG7</text>
<text x="236.7" y="57.9" transform="rotate(-90 236.7 57.9)">PG6</text>
<text x="238.5" y="57.9" transform="rotate(-90 238.5 57.9)">PG5</text>
<text x="240.4" y="57.9" transform="rotate(-90 240.4 57.9)">PG4</text>
<text x="107.5" y="62.7">PC2(USART1_RX)</text>
<text x="107.6" y="64.6">PC3(USART1_TX)</text>
<text x="191.4" y="70.7">U1</text>
<text x="72" y="76.8">USB</text>
<text x="19.2" y="82.3" transform="rotate(-90 19.2 82.3)">8PF</text>
<text x="27.3" y="89.3">Y1</text>
<text x="116.5" y="87.4">SWIM</text>
<text x="169.2" y="96.2">SWIM(PA0)</text>
<text x="169.2" y="98">NRST(PA1)</text>
<text x="173.7" y="99.9">PA2</text>
<text x="173.7" y="101.7">PA3</text>
<text x="278.7" y="101.7">PD4</text>
<text x="278.7" y="99.9">PD5</text>
<text x="278.7" y="98">PD6</text>
<text x="278.7" y="96.2">PD7</text>
<text x="173.7" y="103.6">PA4</text>
<text x="173.7" y="105.5">PA5</text>
<text x="173.7" y="107.3">PA6</text>
<text x="278.7" y="105.5">PF6</text>
<text x="278.7" y="103.6">PF7</text>
<text x="278.7" y="107.3">PF5</text>
<text x="173.7" y="109.2">PA7</text>
<text x="278.7" y="112.9">PF0</text>
<text x="278.7" y="109.2">PF4</text>
<text x="278.7" y="111">PF1</text>
<text x="167.3" y="117.7">R1</text>
<text x="278.7" y="118.4">PB5</text>
<text x="278.7" y="116.6">PB6</text>
<text x="278.7" y="114.7">PB7</text>
<text x="173.5" y="120.3">PG0</text>
<text x="173.5" y="122.2">PG1</text>
<text x="173.5" y="124">PG2</text>
<text x="278.7" y="124">PB2</text>
<text x="278.7" y="122.2">PB3</text>
<text x="278.7" y="120.3">PB4</text>
<text x="98.6" y="130.7">POWER</text>
<text x="4.2" y="132.5">GPIOE</text>
<text x="22.3" y="135.2">PE0</text>
<text x="22.3" y="137">PE1</text>
<text x="37.7" y="132.5">GPIOF</text>
<text x="61.3" y="137">PF1</text>
<text x="61.3" y="135.2">PF0</text>
<text x="69.2" y="132.5">GPIOG</text>
<text x="87.3" y="135.2">PG0</text>
<text x="87.3" y="137">PG1</text>
<text x="117.1" y="133.3">+3V3</text>
<text x="117.1" y="135.2">+3V3</text>
<text x="117.1" y="137">+3V3</text>
<text x="22.3" y="138.9">PE2</text>
<text x="22.3" y="140.8">PE3</text>
<text x="22.3" y="142.6">PE4</text>
<text x="61.3" y="142.6">PF4</text>
<text x="87.3" y="138.9">PG2</text>
<text x="87.3" y="140.8">PG3</text>
<text x="87.3" y="142.6">PG4</text>
<text x="117.1" y="142.6">VERF+</text>
<text x="22.3" y="144.4">PE5</text>
<text x="22.3" y="146.3">PE6</text>
<text x="22.3" y="148.2">PE7</text>
<text x="61.3" y="144.4">PF5</text>
<text x="61.3" y="146.3">PF6</text>
<text x="61.3" y="148.2">PF7</text>
<text x="87.3" y="144.4">PG5</text>
<text x="87.3" y="146.3">PG6</text>
<text x="87.3" y="148.2">PG7</text>
<text x="117.1" y="144.4">VLCD</text>
<text x=".5" y="166">GPIOA</text>
<text x="35.8" y="166">GPIOB</text>
<text x="71.1" y="166">GPIOC</text>
<text x="104.5" y="166">GPIOD</text>
<text x="212.6" y="163.1" transform="rotate(-90 212.6 163.1)">PG3</text>
<text x="214.4" y="164" transform="rotate(-90 214.4 164)">VLCD</text>
<text x="215.9" y="162.9" transform="rotate(-90 215.9 162.9)">PE0</text>
<text x="218.1" y="162.9" transform="rotate(-90 218.1 162.9)">PE1</text>
<text x="220" y="162.9" transform="rotate(-90 220 162.9)">PE2</text>
<text x="221.8" y="162.9" transform="rotate(-90 221.8 162.9)">PE3</text>
<text x="223.7" y="162.9" transform="rotate(-90 223.7 162.9)">PE4</text>
<text x="225.6" y="162.9" transform="rotate(-90 225.6 162.9)">PE5</text>
<text x="227.4" y="163" transform="rotate(-90 227.4 163)">PD0</text>
<text x="229.3" y="163" transform="rotate(-90 229.3 163)">PD1</text>
<text x="231.1" y="163" transform="rotate(-90 231.1 163)">PD2</text>
<text x="233" y="163" transform="rotate(-90 233 163)">PD3</text>
<text x="238.5" y="162.9" transform="rotate(-90 238.5 162.9)">PB0</text>
<text x="240.4" y="162.9" transform="rotate(-90 240.4 162.9)">PB1</text>
<text x="18.6" y="168.6">SWIM(PA0)</text>
<text x="18.6" y="170.5">NRST(PA1)</text>
<text x="18.6" y="172.3">PA2</text>
<text x="53.9" y="168.6">PB0</text>
<text x="53.9" y="170.5">PB1</text>
<text x="53.9" y="172.3">PB2</text>
<text x="89.2" y="168.6">PC0</text>
<text x="89.2" y="170.5">PC1</text>
<text x="89.2" y="172.3">PC2(USART1_RX)</text>
<text x="122.6" y="168.6">PD0</text>
<text x="122.6" y="170.5">PD1</text>
<text x="122.6" y="172.3">PD2</text>
<text x="18.6" y="174.2">PA3</text>
<text x="18.6" y="176.1">PA4</text>
<text x="18.6" y="177.9">PA5</text>
<text x="18.6" y="179.7">PA6</text>
<text x="53.9" y="174.2">PB3</text>
<text x="53.9" y="176.1">PB4</text>
<text x="53.9" y="177.9">PB5</text>
<text x="53.9" y="179.7">PB6</text>
<text x="89.2" y="174.2">PC3(USART1_TX)</text>
<text x="89.2" y="176.1">PC4</text>
<text x="89.2" y="177.9">PC5(OSC32_IN)</text>
<text x="89.2" y="179.7">PC6(OSC32_OUT)</text>
<text x="122.6" y="174.2">PD3</text>
<text x="122.6" y="176.1">PD4</text>
<text x="122.6" y="177.9">PD5</text>
<text x="122.6" y="179.7">PD6</text>
<text x="18.6" y="181.6">PA7</text>
<text x="53.9" y="181.6">PB7</text>
<text x="89.2" y="181.6">PC7</text>
<text x="122.6" y="181.6">PD7</text>
</g>
</svg>
